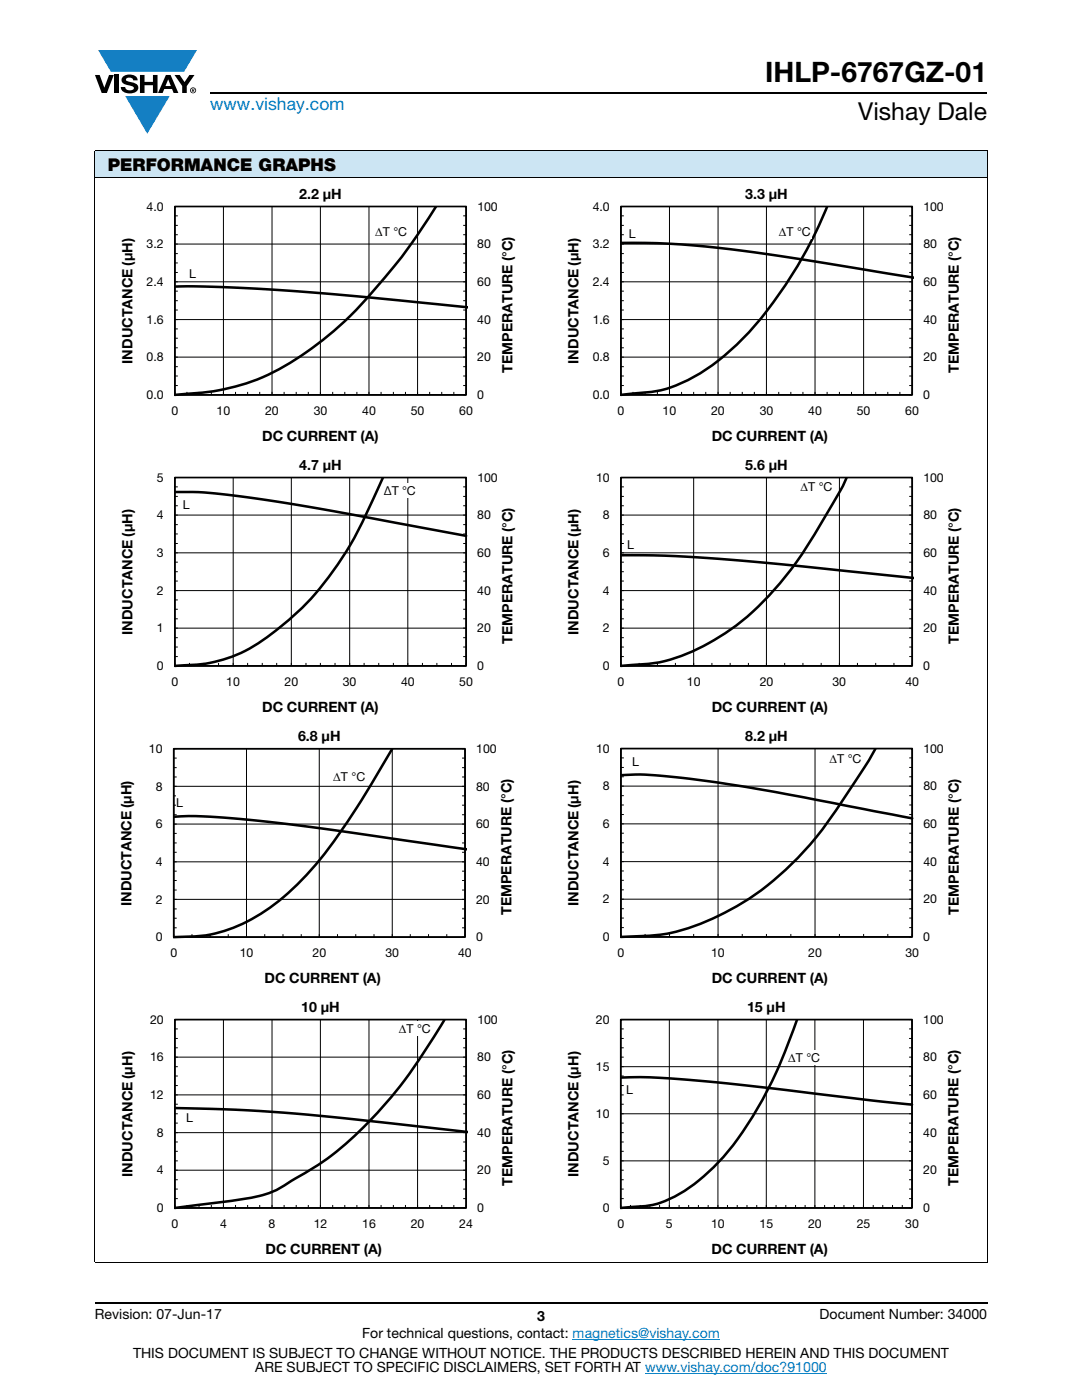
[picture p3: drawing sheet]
<svg xmlns="http://www.w3.org/2000/svg" width="216mm" height="279mm" viewBox="0 0 216 279" stroke-linecap="round" stroke-linejoin="round" font-family="sans-serif">
<g fill="#147fc3">
<path d="M19.6 10h19.7l-2.6 4.3h-1.1h-13.5z"/>
<path d="M25 19.2h8.9l-4.5 7.5z"/>
</g>
<g fill="#000">
<path d="M18.9 15h1l.9 2.5 1-2.5h.9l-1.4 3.6h-1zM22.9 15h.9v3.6h-.9zM24.6 15.3a2.1 2.1 0 0 1 2.8 .3l.1 .4h-.9a.79 .79 0 0 0-.7-.5 .79 .79 0 0 0-.8 .4l.3 .3 1 .2a1.08 1.08 0 0 1 1.2 1 1.08 1.08 0 0 1-1.1 1.2 1.73 1.73 0 0 1-2.4-1.2h.9a.96 .96 0 0 0 .8 .6 .96 .96 0 0 0 .9-.4 1.31 1.31 0 0 0-1.2-.6 1.03 1.03 0 0 1-1.1-.6 1.03 1.03 0 0 1 .2-1.1zM27.9 15h.9v1.3h1.7v-1.3h.9v3.6h-.9v-1.6h-1.7v1.6h-.9zM34.8 15h1.1l.9 1.4 1-1.4h1l-1.5 2.2v1.4h-.9v-1.4z"/>
<path d="M33.6 15.9l.5 1.3h-1.1zM33.1 15l-1.6 3.6h1l.3-.8h1.5l.3 .8h1l-1.6-3.6z"/>
<path d="M38.4 17.8h.2v.2h-.2zM38.3 17.7v.7h.1v-.3l.4 .3-.2-.3 .2-.2-.1-.2z"/>
<path d="M38.1 18a.46 .46 0 0 1 .9 0 .46 .46 0 0 1-.9 0zM37.9 18a.6 .6 0 0 0 1.2 0 .6 .6 0 0 0-1.2 0z"/>
</g>
<path d="M42 18.6h155M18.9 260h178.1" fill="none" stroke="#000" stroke-width=".36"/>
<path d="M114.3 267.3h29.3M128.7 274h36.3" fill="none" stroke="#007ec4" stroke-width=".2"/>
<path d="M18.9 30h178.1v5.5h-178.1z" fill="#cce5f3"/>
<path d="M18.9 30h178.1M18.9 35.5h178.1M18.9 30.1v221.7M197 30.1v221.7M18.9 251.9h178.1" fill="none" stroke="#000" stroke-width=".2"/>
<path d="M24.1 37.3h78.8v51.3h-78.8z" fill="#fff"/>
<g fill="none" stroke="#000" stroke-width=".2">
<path d="M34.9 41.2h58.1v37.6h-58.1zM34.9 56.2h58.1M34.9 48.7h58.1M34.9 58.1h.6M34.9 54.4h.6M34.9 52.5h.6M34.9 50.6h.6M34.9 46.8h.6M34.9 45h.6M34.9 43.1h.6M44.6 41.2v37.6M54.3 41.2v37.6"/>
<path d="M63.9 41.2v37.6M73.6 41.2v37.6M83.3 41.2v37.6M92.4 58.1h.6M92.4 54.4h.6M92.4 52.5h.6M92.4 50.6h.6M92.4 46.8h.6M92.4 45h.6M92.4 43.1h.6M34.9 71.3h58.1M34.9 63.8h58.1"/>
<path d="M34.9 76.9h.6M34.9 75h.6M34.9 73.2h.6M34.9 69.4h.6M34.9 67.5h.6M34.9 65.6h.6M34.9 61.9h.6M34.9 60h.6M37.3 78.2v.6M39.7 78.2v.6M42.2 78.2v.6M47 78.2v.6"/>
<path d="M49.4 78.2v.6M51.8 78.2v.6M56.7 78.2v.6M59.1 78.2v.6M61.5 78.2v.6M66.4 78.2v.6M68.8 78.2v.6M71.2 78.2v.6M76 78.2v.6M78.5 78.2v.6M80.9 78.2v.6M85.7 78.2v.6"/>
<path d="M88.1 78.2v.6M90.6 78.2v.6M92.4 76.9h.6M92.4 75h.6M92.4 73.2h.6M92.4 69.4h.6M92.4 67.5h.6M92.4 65.6h.6M92.4 61.9h.6M92.4 60h.6"/>
</g>
<path d="M34.9 41.2h58.1v37.6h-58.1z" fill="none" stroke="#000" stroke-width=".34"/>
<path d="M34.9 57.2l9.7 .1 14 .8 14.1 1.2 20.7 2M87 41.2a113.7 113.7 0 0 1-20.3 24.7 52 52 0 0 1-18.6 10.9 53.4 53.4 0 0 1-13.2 2" fill="none" stroke="#000" stroke-width=".51"/>
<g fill="#fff">
<path d="M37.8 53.2h1.4v2.9h-1.4z"/>
<path d="M74.8 44.6h6.6v3h-6.6z"/>
<path d="M113.1 37.3h78.8v51.3h-78.8z"/>
</g>
<g fill="none" stroke="#000" stroke-width=".2">
<path d="M123.9 41.2h58.1v37.6h-58.1zM123.9 56.2h58.1M123.9 48.7h58.1M123.9 58.1h.6M123.9 54.4h.6M123.9 52.5h.6M123.9 50.6h.6M123.9 46.8h.6M123.9 45h.6M123.9 43.1h.6M133.6 41.2v37.6M143.3 41.2v37.6"/>
<path d="M152.9 41.2v37.6M162.6 41.2v37.6M172.3 41.2v37.6M181.4 58.1h.6M181.4 54.4h.6M181.4 52.5h.6M181.4 50.6h.6M181.4 46.8h.6M181.4 45h.6M181.4 43.1h.6M123.9 71.3h58.1M123.9 63.8h58.1"/>
<path d="M123.9 76.9h.6M123.9 75h.6M123.9 73.2h.6M123.9 69.4h.6M123.9 67.5h.6M123.9 65.6h.6M123.9 61.9h.6M123.9 60h.6M126.3 78.2v.6M128.7 78.2v.6M131.2 78.2v.6M136 78.2v.6"/>
<path d="M138.4 78.2v.6M140.8 78.2v.6M145.7 78.2v.6M148.1 78.2v.6M150.5 78.2v.6M155.4 78.2v.6M157.8 78.2v.6M160.2 78.2v.6M165 78.2v.6M167.5 78.2v.6M169.9 78.2v.6M174.7 78.2v.6"/>
<path d="M177.1 78.2v.6M179.6 78.2v.6M181.4 76.9h.6M181.4 75h.6M181.4 73.2h.6M181.4 69.4h.6M181.4 67.5h.6M181.4 65.6h.6M181.4 61.9h.6M181.4 60h.6"/>
</g>
<path d="M123.9 41.2h58.1v37.6h-58.1z" fill="none" stroke="#000" stroke-width=".34"/>
<path d="M123.9 48.5l10.4 .2 11 1 13.2 1.8 23.9 3.9M165.1 41.2a85.3 85.3 0 0 1-17.7 27.2 35 35 0 0 1-15.7 9.5l-7.8 .9" fill="none" stroke="#000" stroke-width=".51"/>
<g fill="#fff">
<path d="M125.5 45.1h1.4v2.9h-1.4z"/>
<path d="M155.4 44.6h6.5v3h-6.5z"/>
<path d="M24.1 91.4h78.8v51.3h-78.8z"/>
</g>
<g fill="none" stroke="#000" stroke-width=".2">
<path d="M34.9 95.3h58.1v37.6h-58.1zM34.9 99.1h.6M34.9 97.2h.6M46.5 95.3v37.6M58.1 95.3v37.6M69.8 95.3v37.6M81.4 95.3v37.6M92.4 99.1h.6M92.4 97.2h.6M34.9 117.9h58.1M34.9 110.3h58.1M34.9 102.8h58.1"/>
<path d="M34.9 119.7h.6M34.9 116h.6M34.9 114.1h.6M34.9 112.2h.6M34.9 108.5h.6M34.9 106.6h.6M34.9 104.7h.6M34.9 100.9h.6M92.4 119.7h.6M92.4 116h.6M92.4 114.1h.6M92.4 112.2h.6"/>
<path d="M92.4 108.5h.6M92.4 106.6h.6M92.4 104.7h.6M92.4 100.9h.6M34.9 125.4h58.1M34.9 131h.6M34.9 129.1h.6M34.9 127.3h.6M34.9 123.5h.6M34.9 121.6h.6M37.8 132.3v.6M40.7 132.3v.6"/>
<path d="M43.6 132.3v.6M49.4 132.3v.6M52.3 132.3v.6M55.2 132.3v.6M61.1 132.3v.6M63.9 132.3v.6M66.9 132.3v.6M72.7 132.3v.6M75.6 132.3v.6M78.5 132.3v.6M84.3 132.3v.6M87.2 132.3v.6"/>
<path d="M90.1 132.3v.6M92.4 131h.6M92.4 129.1h.6M92.4 127.3h.6M92.4 123.5h.6M92.4 121.6h.6"/>
</g>
<path d="M34.9 95.3h58.1v37.6h-58.1z" fill="none" stroke="#000" stroke-width=".34"/>
<path d="M34.9 98.2h4.6l2.8 .2 11.7 1.5 12 2 27 5M76.4 95.2a130.6 130.6 0 0 1-7.7 15.5 54.5 54.5 0 0 1-20.6 19.6 28.7 28.7 0 0 1-12.3 2.5l-.9 .1" fill="none" stroke="#000" stroke-width=".51"/>
<g fill="#fff">
<path d="M36.5 99.2h1.4v2.9h-1.4z"/>
<path d="M76.6 96.4h6.5v2.9h-6.5z"/>
<path d="M113.1 91.4h78.8v51.3h-78.8z"/>
</g>
<g fill="none" stroke="#000" stroke-width=".2">
<path d="M123.9 95.3h58.1v37.6h-58.1zM123.9 99.1h.6M123.9 97.2h.6M138.4 95.3v37.6M152.9 95.3v37.6M167.5 95.3v37.6M181.4 99.1h.6M181.4 97.2h.6M123.9 117.9h58.1M123.9 110.3h58.1M123.9 102.8h58.1M123.9 119.7h.6"/>
<path d="M123.9 116h.6M123.9 114.1h.6M123.9 112.2h.6M123.9 108.5h.6M123.9 106.6h.6M123.9 104.7h.6M123.9 100.9h.6M181.4 119.7h.6M181.4 116h.6M181.4 114.1h.6M181.4 112.2h.6M181.4 108.5h.6"/>
<path d="M181.4 106.6h.6M181.4 104.7h.6M181.4 100.9h.6M123.9 125.4h58.1M123.9 131h.6M123.9 129.1h.6M123.9 127.3h.6M123.9 123.5h.6M123.9 121.6h.6M127.5 132.3v.6M131.2 132.3v.6M134.8 132.3v.6"/>
<path d="M142.1 132.3v.6M145.7 132.3v.6M149.3 132.3v.6M156.6 132.3v.6M160.2 132.3v.6M163.9 132.3v.6M171.1 132.3v.6M174.7 132.3v.6M178.4 132.3v.6M181.4 131h.6M181.4 129.1h.6M181.4 127.3h.6"/>
<path d="M181.4 123.5h.6M181.4 121.6h.6"/>
</g>
<path d="M123.9 95.3h58.1v37.6h-58.1z" fill="none" stroke="#000" stroke-width=".34"/>
<path d="M168.9 95.3a135.6 135.6 0 0 1-8.6 14.8 53.8 53.8 0 0 1-20.6 19.2 29.9 29.9 0 0 1-13.9 3.4l-1.9 .2M123.9 110.8l9.3 .1 11.2 .7 13.1 1.2 24.9 2.6" fill="none" stroke="#000" stroke-width=".51"/>
<g fill="#fff">
<path d="M125.2 107.2h1.3v2.9h-1.3z"/>
<path d="M159.7 95.7h6.6v2.9h-6.6z"/>
<path d="M23.9 145.5h78.8v51.3h-78.8z"/>
</g>
<g fill="none" stroke="#000" stroke-width=".2">
<path d="M34.7 149.4h58.1v37.6h-58.1zM34.7 158.8h.6M34.7 155.1h.6M34.7 153.2h.6M34.7 151.3h.6M49.2 149.4v37.6M63.7 149.4v37.6M78.3 149.4v37.6M92.2 158.8h.6M92.2 155.1h.6M92.2 153.2h.6M92.2 151.3h.6"/>
<path d="M92.8 156.9h-58.1M34.7 179.5h58.1M34.7 177.6h.6M34.7 175.7h.6M34.7 173.9h.6M34.7 170.1h.6M34.7 168.2h.6M34.7 166.3h.6M34.7 162.6h.6M34.7 160.7h.6M92.2 177.6h.6M92.2 175.7h.6"/>
<path d="M92.2 173.9h.6M92.2 170.1h.6M92.2 168.2h.6M92.2 166.3h.6M92.2 162.6h.6M92.2 160.7h.6M92.8 172h-58.1M92.8 164.5h-58.1M34.7 185.2h.6M34.7 183.3h.6M34.7 181.4h.6M38.3 186.4v.6"/>
<path d="M41.9 186.4v.6M45.5 186.4v.6M52.8 186.4v.6M56.5 186.4v.6M60.1 186.4v.6M67.3 186.4v.6M71 186.4v.6M74.6 186.4v.6M81.9 186.4v.6M85.5 186.4v.6M89.1 186.4v.6M92.2 185.2h.6"/>
<path d="M92.2 183.3h.6M92.2 181.4h.6"/>
</g>
<path d="M34.7 149.4h58.1v37.6h-58.1z" fill="none" stroke="#000" stroke-width=".34"/>
<path d="M78.3 149.4a170.8 170.8 0 0 1-15.2 23 41.4 41.4 0 0 1-17.9 13.2 30 30 0 0 1-10.5 1.4M34.7 163l3.4-.1 3.8 .1 11.7 1 12.1 1.5 27.5 4" fill="none" stroke="#000" stroke-width=".51"/>
<g fill="#fff">
<path d="M35.2 158.7h1.3v2.9h-1.3z"/>
<path d="M66.5 153.4h6.5v2.9h-6.5z"/>
<path d="M113.1 145.5h78.8v51.3h-78.8z"/>
</g>
<g fill="none" stroke="#000" stroke-width=".2">
<path d="M123.9 149.4h58.1v37.6h-58.1zM123.9 156.9h58.1M123.9 158.8h.6M123.9 155h.6M123.9 153.2h.6M123.9 151.3h.6M143.3 149.4v37.6M162.6 149.4v37.6M181.4 158.8h.6M181.4 155h.6M181.4 153.2h.6M181.4 151.3h.6"/>
<path d="M123.9 179.5h58.1M123.9 172h58.1M123.9 164.4h58.1M123.9 177.6h.6M123.9 175.7h.6M123.9 173.8h.6M123.9 170.1h.6M123.9 168.2h.6M123.9 166.3h.6M123.9 162.6h.6M123.9 160.7h.6M181.4 177.6h.6"/>
<path d="M181.4 175.7h.6M181.4 173.8h.6M181.4 170.1h.6M181.4 168.2h.6M181.4 166.3h.6M181.4 162.6h.6M181.4 160.7h.6M123.9 185.1h.6M123.9 183.2h.6M123.9 181.4h.6M128.7 186.4v.6M133.6 186.4v.6"/>
<path d="M138.4 186.4v.6M148.1 186.4v.6M152.9 186.4v.6M157.8 186.4v.6M167.5 186.4v.6M172.3 186.4v.6M177.2 186.4v.6M181.4 185.1h.6M181.4 183.2h.6M181.4 181.4h.6"/>
</g>
<path d="M123.9 149.4h58.1v37.6h-58.1z" fill="none" stroke="#000" stroke-width=".34"/>
<path d="M123.9 154.7l3.9-.1 3.1 .1 6.2 .7 6.2 .8 11.6 1.9 27.1 5.2M174.7 149.4a176.3 176.3 0 0 1-12.7 18.7 53.3 53.3 0 0 1-28.3 18.1 70.3 70.3 0 0 1-9.8 .8" fill="none" stroke="#000" stroke-width=".51"/>
<g fill="#fff">
<path d="M126.1 150.5h1.4v2.9h-1.4z"/>
<path d="M165.5 149.9h6.5v2.9h-6.5z"/>
<path d="M24.1 199.6h78.8v51.3h-78.8z"/>
</g>
<g fill="none" stroke="#000" stroke-width=".2">
<path d="M34.9 203.5h58.1v37.6h-58.1zM34.9 218.5h58.1M34.9 211h58.1M34.9 216.6h.6M34.9 214.7h.6M34.9 212.9h.6M34.9 209.1h.6M34.9 207.2h.6M34.9 205.3h.6M44.6 203.5v37.6M54.3 203.5v37.6M63.9 203.5v37.6"/>
<path d="M73.6 203.5v37.6M83.3 203.5v37.6M92.4 216.6h.6M92.4 214.7h.6M92.4 212.9h.6M92.4 209.1h.6M92.4 207.2h.6M92.4 205.3h.6M34.9 233.5h58.1M34.9 226h58.1M34.9 239.2h.6M34.9 237.3h.6"/>
<path d="M34.9 235.4h.6M34.9 231.7h.6M34.9 229.8h.6M34.9 227.9h.6M34.9 224.1h.6M34.9 222.3h.6M34.9 220.4h.6M92.4 239.2h.6M92.4 237.3h.6M92.4 235.4h.6M92.4 231.7h.6M92.4 229.8h.6"/>
<path d="M92.4 227.9h.6M92.4 224.1h.6M92.4 222.3h.6M92.4 220.4h.6M37.3 240.5v.6M39.7 240.5v.6M42.2 240.5v.6M47 240.5v.6M49.4 240.5v.6M51.8 240.5v.6M56.7 240.5v.6M59.1 240.5v.6"/>
<path d="M61.5 240.5v.6M66.4 240.5v.6M68.8 240.5v.6M71.2 240.5v.6M76 240.5v.6M78.5 240.5v.6M80.9 240.5v.6M85.7 240.5v.6M88.1 240.5v.6M90.6 240.5v.6"/>
</g>
<path d="M34.9 203.5h58.1v37.6h-58.1z" fill="none" stroke="#000" stroke-width=".34"/>
<path d="M88.7 203.4a99.8 99.8 0 0 1-16.7 22 58.2 58.2 0 0 1-14.4 10.6 18.4 18.4 0 0 1-9.1 3.3l-13.6 1.8M34.9 221.1l12.4 .4 11.1 .7 11.1 1.1 23.9 2.6" fill="none" stroke="#000" stroke-width=".51"/>
<g fill="#fff">
<path d="M37.1 221.6h1.4v2.9h-1.4z"/>
<path d="M79.6 203.9h6.5v2.9h-6.5z"/>
<path d="M113.1 199.6h78.8v51.3h-78.8z"/>
</g>
<g fill="none" stroke="#000" stroke-width=".2">
<path d="M123.9 203.5h58.1v37.6h-58.1zM123.9 218.5h.6M123.9 216.6h.6M123.9 214.7h.6M123.9 211h.6M123.9 209.1h.6M123.9 207.2h.6M123.9 205.3h.6M133.6 203.5v37.6M143.3 203.5v37.6M152.9 203.5v37.6M162.6 203.5v37.6"/>
<path d="M172.3 203.5v37.6M181.4 218.5h.6M181.4 216.6h.6M181.4 214.7h.6M181.4 211h.6M181.4 209.1h.6M181.4 207.2h.6M181.4 205.3h.6M182 212.9h-58.1M123.9 231.7h58.1M123.9 239.2h.6M123.9 237.3h.6"/>
<path d="M123.9 235.4h.6M123.9 233.5h.6M123.9 229.8h.6M123.9 227.9h.6M123.9 226h.6M123.9 224.1h.6M123.9 220.4h.6M181.4 239.2h.6M181.4 237.3h.6M181.4 235.4h.6M181.4 233.5h.6M181.4 229.8h.6"/>
<path d="M181.4 227.9h.6M181.4 226h.6M181.4 224.1h.6M181.4 220.4h.6M182 222.3h-58.1M125.8 240.5v.6M127.8 240.5v.6M129.7 240.5v.6M131.6 240.5v.6M135.5 240.5v.6M137.4 240.5v.6M139.4 240.5v.6"/>
<path d="M141.3 240.5v.6M145.2 240.5v.6M147.1 240.5v.6M149.1 240.5v.6M151 240.5v.6M154.9 240.5v.6M156.8 240.5v.6M158.7 240.5v.6M160.7 240.5v.6M164.5 240.5v.6M166.5 240.5v.6M168.4 240.5v.6"/>
<path d="M170.3 240.5v.6M174.2 240.5v.6M176.1 240.5v.6M178.1 240.5v.6M180 240.5v.6"/>
</g>
<path d="M123.9 203.5h58.1v37.6h-58.1z" fill="none" stroke="#000" stroke-width=".34"/>
<path d="M123.9 215.1a157.4 157.4 0 0 1 21.3 1.1l36.8 4.3M159.1 203.4a88.7 88.7 0 0 1-11.8 23.8 37.3 37.3 0 0 1-14 12.2 20.9 20.9 0 0 1-8.6 1.6l-.8 .1" fill="none" stroke="#000" stroke-width=".51"/>
<g fill="#fff">
<path d="M125 216.1h1.4v2.9h-1.4z"/>
<path d="M157.3 209.7h6.5v2.9h-6.5z"/>
</g>
<text font-size="5.6" x="152.7" y="16.4">IHLP-6767GZ-01</text>
<text font-size="4.9" x="171.3" y="24">Vishay Dale</text>
<text font-size="3.5" fill="#007ec4" x="42" y="21.9">www.vishay.com</text>
<text font-size="3.5" x="21.5" y="34.1">PERFORMANCE GRAPHS</text>
<g font-size="2.8">
<text x="59.7" y="39.7">2.2 μH</text>
<text x="148.7" y="39.7">3.3 μH</text>
<text x="26.5" y="72.6" transform="rotate(-90 26.5 72.6)">INDUCTANCE (μH)</text>
<text x="102.3" y="74.4" transform="rotate(-90 102.3 74.4)">TEMPERATURE (°C)</text>
<text x="115.5" y="72.6" transform="rotate(-90 115.5 72.6)">INDUCTANCE (μH)</text>
<text x="191.3" y="74.4" transform="rotate(-90 191.3 74.4)">TEMPERATURE (°C)</text>
<text x="52.3" y="88">DC CURRENT (A)</text>
<text x="142" y="88">DC CURRENT (A)</text>
<text x="59.7" y="93.8">4.7 μH</text>
<text x="148.7" y="93.8">5.6 μH</text>
<text x="26.5" y="126.7" transform="rotate(-90 26.5 126.7)">INDUCTANCE (μH)</text>
<text x="102.3" y="128.4" transform="rotate(-90 102.3 128.4)">TEMPERATURE (°C)</text>
<text x="115.5" y="126.7" transform="rotate(-90 115.5 126.7)">INDUCTANCE (μH)</text>
<text x="191.3" y="128.4" transform="rotate(-90 191.3 128.4)">TEMPERATURE (°C)</text>
<text x="52.3" y="142.1">DC CURRENT (A)</text>
<text x="142" y="142.1">DC CURRENT (A)</text>
<text x="59.5" y="147.9">6.8 μH</text>
<text x="148.7" y="147.9">8.2 μH</text>
<text x="26.2" y="180.8" transform="rotate(-90 26.2 180.8)">INDUCTANCE (μH)</text>
<text x="102.1" y="182.6" transform="rotate(-90 102.1 182.6)">TEMPERATURE (°C)</text>
<text x="115.5" y="180.8" transform="rotate(-90 115.5 180.8)">INDUCTANCE (μH)</text>
<text x="191.3" y="182.5" transform="rotate(-90 191.3 182.5)">TEMPERATURE (°C)</text>
<text x="52.8" y="196.2">DC CURRENT (A)</text>
<text x="142" y="196.2">DC CURRENT (A)</text>
<text x="60.1" y="202">10 μH</text>
<text x="149.1" y="202">15 μH</text>
<text x="26.5" y="234.9" transform="rotate(-90 26.5 234.9)">INDUCTANCE (μH)</text>
<text x="102.3" y="236.6" transform="rotate(-90 102.3 236.6)">TEMPERATURE (°C)</text>
<text x="115.4" y="234.9" transform="rotate(-90 115.4 234.9)">INDUCTANCE (μH)</text>
<text x="191.3" y="236.6" transform="rotate(-90 191.3 236.6)">TEMPERATURE (°C)</text>
<text x="53" y="250.3">DC CURRENT (A)</text>
<text x="142" y="250.3">DC CURRENT (A)</text>
<text x="18.9" y="263.3">Revision: 07-Jun-17</text>
<text x="107.2" y="263.6">3</text>
<text x="163.6" y="263.3">Document Number: 34000</text>
<text x="72.3" y="267.1">For technical questions, contact: magnetics@vishay.com</text>
<text x="26.5" y="271">THIS DOCUMENT IS SUBJECT TO CHANGE WITHOUT NOTICE. THE PRODUCTS DESCRIBED HEREIN AND THIS DOCUMENT</text>
<text x="50.9" y="273.8">ARE SUBJECT TO SPECIFIC DISCLAIMERS, SET FORTH AT www.vishay.com/doc?91000</text>
</g>
<g font-size="2.5">
<text x="29.3" y="42">4.0</text>
<text x="74.8" y="47">ΔT °C</text>
<text x="95.3" y="42">100</text>
<text x="118.3" y="42">4.0</text>
<text x="125.5" y="47.5">L</text>
<text x="155.4" y="47">ΔT °C</text>
<text x="184.3" y="42">100</text>
<text x="29.3" y="49.6">3.2</text>
<text x="95.2" y="49.6">80</text>
<text x="118.3" y="49.6">3.2</text>
<text x="184.2" y="49.6">80</text>
<text x="29.3" y="57.1">2.4</text>
<text x="37.8" y="55.6">L</text>
<text x="95.2" y="57.1">60</text>
<text x="118.3" y="57.1">2.4</text>
<text x="184.2" y="57.1">60</text>
<text x="29.3" y="64.6">1.6</text>
<text x="95.2" y="64.6">40</text>
<text x="118.3" y="64.6">1.6</text>
<text x="184.2" y="64.6">40</text>
<text x="29.3" y="72.1">0.8</text>
<text x="95.2" y="72.1">20</text>
<text x="118.3" y="72.1">0.8</text>
<text x="184.2" y="72.1">20</text>
<text x="29.3" y="79.6">0.0</text>
<text x="34.2" y="82.7">0</text>
<text x="43.2" y="82.7">10</text>
<text x="52.9" y="82.7">20</text>
<text x="62.6" y="82.7">30</text>
<text x="72.3" y="82.7">40</text>
<text x="82" y="82.7">50</text>
<text x="91.6" y="82.7">60</text>
<text x="95.2" y="79.6">0</text>
<text x="118.3" y="79.6">0.0</text>
<text x="123.2" y="82.7">0</text>
<text x="132.2" y="82.7">10</text>
<text x="141.9" y="82.7">20</text>
<text x="151.6" y="82.7">30</text>
<text x="161.3" y="82.7">40</text>
<text x="171" y="82.7">50</text>
<text x="180.6" y="82.7">60</text>
<text x="184.2" y="79.6">0</text>
<text x="31.3" y="96.1">5</text>
<text x="36.5" y="101.5">L</text>
<text x="76.6" y="98.8">ΔT °C</text>
<text x="95.3" y="96.1">100</text>
<text x="118.9" y="96.1">10</text>
<text x="159.7" y="98.1">ΔT °C</text>
<text x="184.3" y="96.1">100</text>
<text x="31.3" y="103.6">4</text>
<text x="95.2" y="103.6">80</text>
<text x="120.3" y="103.6">8</text>
<text x="184.2" y="103.6">80</text>
<text x="31.3" y="111.2">3</text>
<text x="95.2" y="111.2">60</text>
<text x="120.3" y="111.2">6</text>
<text x="125.2" y="109.5">L</text>
<text x="184.2" y="111.2">60</text>
<text x="31.3" y="118.7">2</text>
<text x="95.2" y="118.7">40</text>
<text x="120.3" y="118.7">4</text>
<text x="184.2" y="118.7">40</text>
<text x="31.3" y="126.2">1</text>
<text x="95.2" y="126.2">20</text>
<text x="120.3" y="126.2">2</text>
<text x="184.2" y="126.2">20</text>
<text x="31.3" y="133.7">0</text>
<text x="34.2" y="136.8">0</text>
<text x="45.2" y="136.8">10</text>
<text x="56.8" y="136.8">20</text>
<text x="68.4" y="136.8">30</text>
<text x="80" y="136.8">40</text>
<text x="91.6" y="136.8">50</text>
<text x="95.2" y="133.7">0</text>
<text x="120.3" y="133.7">0</text>
<text x="123.2" y="136.8">0</text>
<text x="137.1" y="136.8">10</text>
<text x="151.6" y="136.8">20</text>
<text x="166.1" y="136.8">30</text>
<text x="180.6" y="136.8">40</text>
<text x="184.2" y="133.7">0</text>
<text x="29.7" y="150.3">10</text>
<text x="66.5" y="155.8">ΔT °C</text>
<text x="95" y="150.3">100</text>
<text x="118.9" y="150.2">10</text>
<text x="126.1" y="152.9">L</text>
<text x="165.5" y="152.3">ΔT °C</text>
<text x="184.3" y="150.2">100</text>
<text x="31.1" y="157.8">8</text>
<text x="35.2" y="161">L</text>
<text x="95" y="157.8">80</text>
<text x="120.3" y="157.7">8</text>
<text x="184.2" y="157.7">80</text>
<text x="31.1" y="165.3">6</text>
<text x="95" y="165.3">60</text>
<text x="120.3" y="165.3">6</text>
<text x="184.2" y="165.3">60</text>
<text x="31.1" y="172.8">4</text>
<text x="95" y="172.8">40</text>
<text x="120.3" y="172.8">4</text>
<text x="184.2" y="172.8">40</text>
<text x="31.1" y="180.3">2</text>
<text x="95" y="180.3">20</text>
<text x="120.3" y="180.3">2</text>
<text x="184.2" y="180.3">20</text>
<text x="31.1" y="187.8">0</text>
<text x="34" y="191">0</text>
<text x="47.8" y="191">10</text>
<text x="62.4" y="191">20</text>
<text x="76.9" y="191">30</text>
<text x="91.4" y="191">40</text>
<text x="95" y="187.8">0</text>
<text x="120.3" y="187.8">0</text>
<text x="123.2" y="190.9">0</text>
<text x="141.9" y="190.9">10</text>
<text x="161.3" y="190.9">20</text>
<text x="180.6" y="190.9">30</text>
<text x="184.2" y="187.8">0</text>
<text x="29.9" y="204.3">20</text>
<text x="79.6" y="206.2">ΔT °C</text>
<text x="95.3" y="204.3">100</text>
<text x="118.9" y="204.3">20</text>
<text x="184.2" y="204.3">100</text>
<text x="29.9" y="211.8">16</text>
<text x="95.2" y="211.8">80</text>
<text x="118.9" y="213.7">15</text>
<text x="157.3" y="212">ΔT °C</text>
<text x="184.2" y="211.8">80</text>
<text x="29.9" y="219.3">12</text>
<text x="95.2" y="219.3">60</text>
<text x="125" y="218.4">L</text>
<text x="184.2" y="219.3">60</text>
<text x="31.3" y="226.9">8</text>
<text x="37.1" y="223.9">L</text>
<text x="95.2" y="226.9">40</text>
<text x="118.9" y="223.1">10</text>
<text x="184.2" y="226.9">40</text>
<text x="120.3" y="232.5">5</text>
<text x="31.3" y="234.4">4</text>
<text x="95.2" y="234.4">20</text>
<text x="184.2" y="234.4">20</text>
<text x="31.3" y="241.9">0</text>
<text x="34.2" y="245">0</text>
<text x="43.9" y="245">4</text>
<text x="53.6" y="245">8</text>
<text x="62.6" y="245">12</text>
<text x="72.3" y="245">16</text>
<text x="82" y="245">20</text>
<text x="91.7" y="245">24</text>
<text x="95.2" y="241.9">0</text>
<text x="120.3" y="241.9">0</text>
<text x="123.2" y="245">0</text>
<text x="132.9" y="245">5</text>
<text x="141.9" y="245">10</text>
<text x="151.6" y="245">15</text>
<text x="161.3" y="245">20</text>
<text x="170.9" y="245">25</text>
<text x="180.6" y="245">30</text>
<text x="184.2" y="241.9">0</text>
</g>
</svg>
